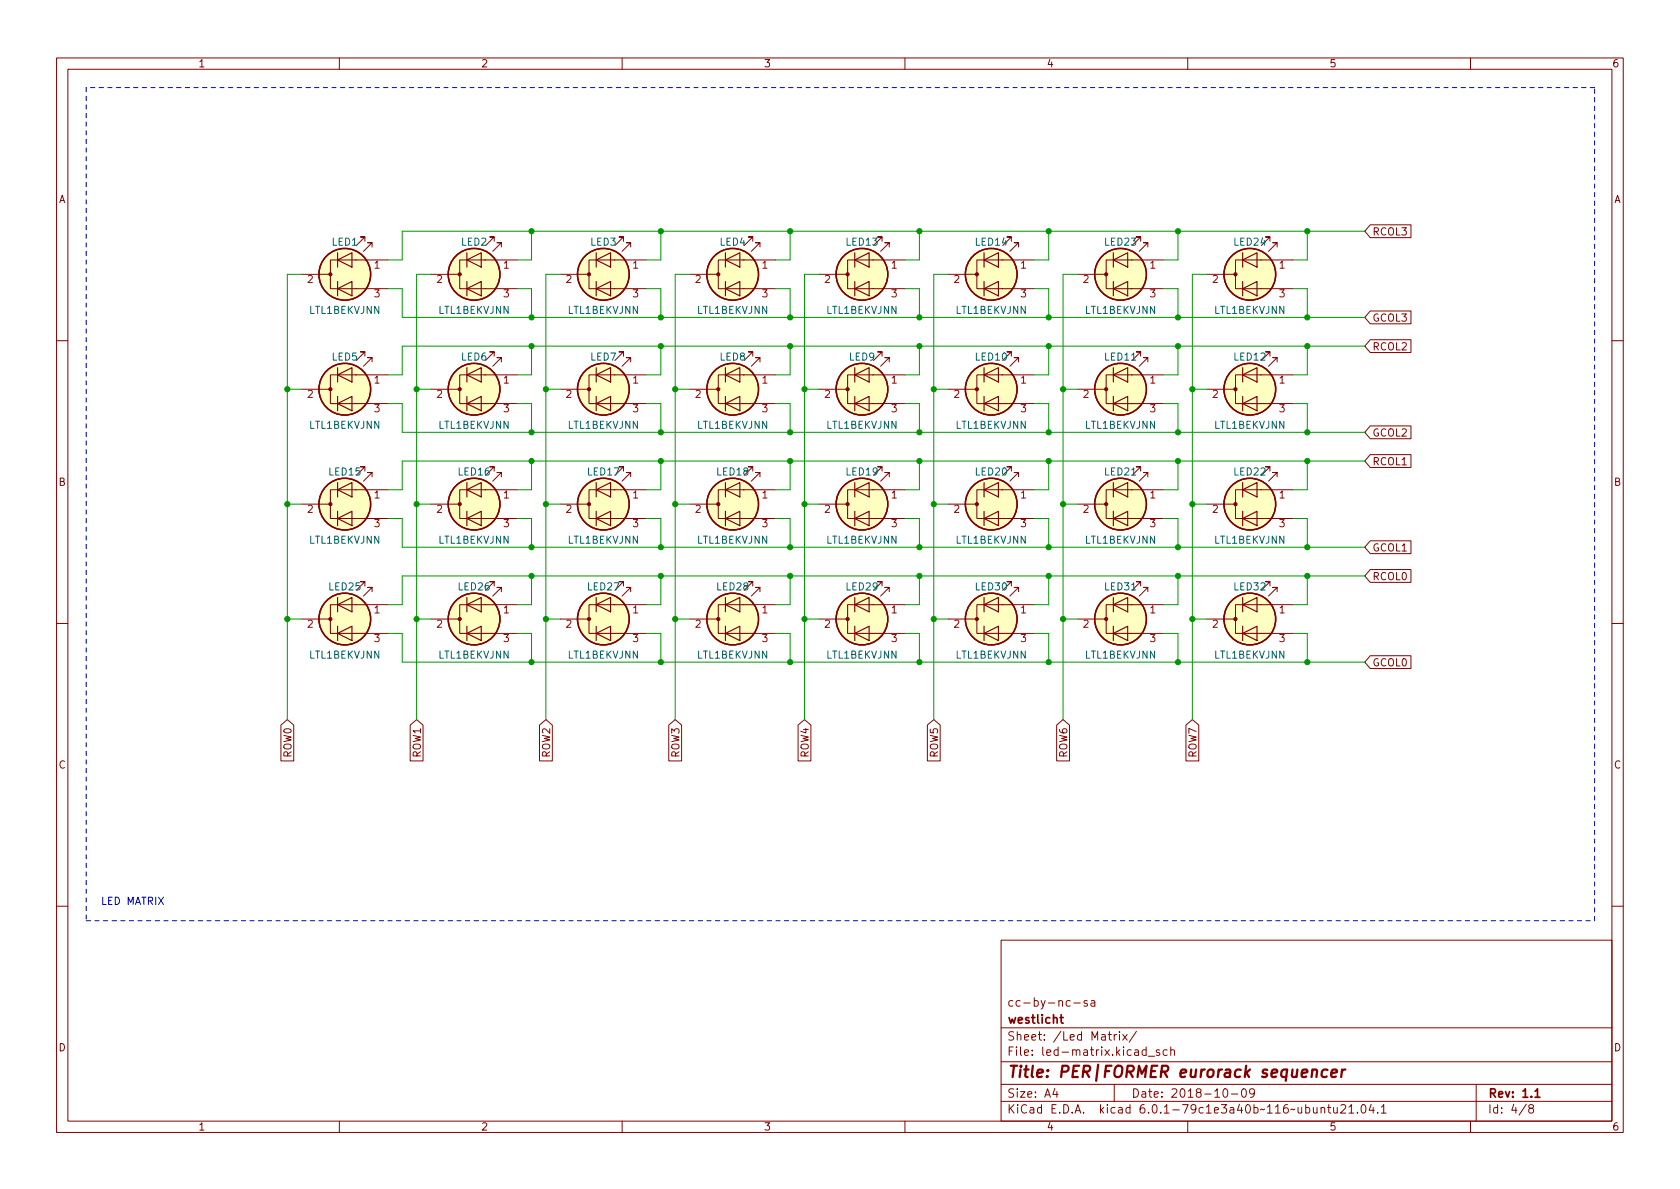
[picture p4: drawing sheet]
<svg xmlns="http://www.w3.org/2000/svg" width="297mm" height="210mm" viewBox="0 0 297 210" stroke-linecap="round" stroke-linejoin="round" font-family="sans-serif">
<g fill="none" stroke="#840000" stroke-width=".18">
<path d="M10 10.2h277v190.1h-277zM12 12.2h273v186.1h-273zM60 10.2v2M110 10.2v2M160 10.2v2M210 10.2v2M260 10.2v2M242.3 39.8h7.2v2.2h-7.2l-1-1.1zM53.3 48.5h5.1M62.9 51h5.7M62.9 46h5.7M63 46h-4.6v5h4.6"/>
<path d="M64.5 42.7v-.8h-.7h.7l-1.5 1.5M65.8 43.7v-.8h-.8h.8l-1.5 1.5M76.2 48.5h5.1M85.7 51h5.7M85.7 46h5.7M85.9 46h-4.6v5h4.6M87.4 42.7v-.8h-.8h.8l-1.5 1.5M88.6 43.7v-.8h-.7h.7l-1.5 1.5M99.1 48.5h5M108.6 51h5.7M108.6 46h5.7M108.7 46h-4.6v5h4.6"/>
<path d="M110.2 42.7v-.8h-.7h.7l-1.5 1.5M111.5 43.7v-.8h-.8h.8l-1.5 1.5M121.9 48.5h5.1M131.4 51h5.8M131.4 46h5.8M131.6 46h-4.6v5h4.6M133.1 42.7v-.8h-.8h.8l-1.5 1.5M134.4 43.7v-.8h-.8h.8l-1.6 1.5M144.8 48.5h5.1M154.3 51h5.7M154.3 46h5.7M154.4 46h-4.5v5h4.5"/>
<path d="M156 42.7v-.8h-.8h.8l-1.6 1.5M157.2 43.7v-.8h-.7h.7l-1.5 1.5M167.6 48.5h5.1M177.2 51h5.7M177.2 46h5.7M177.3 46h-4.6v5h4.6M178.8 42.7v-.8h-.7h.7l-1.5 1.5M180.1 43.7v-.8h-.8h.8l-1.5 1.5M190.5 48.5h5.1M200 51h5.7M200 46h5.7M200.2 46h-4.6v5h4.6"/>
<path d="M201.7 42.7v-.8h-.8h.8l-1.5 1.5M202.9 43.7v-.8h-.7h.7l-1.5 1.5M213.4 48.5h5M222.9 51h5.7M222.9 46h5.7M223 46h-4.6v5h4.6M224.5 42.7v-.8h-.7h.7l-1.5 1.5M225.8 43.7v-.8h-.8h.8l-1.5 1.5M242.3 55h7.2v2.3h-7.2l-1-1.2zM10 60.2h2M53.3 68.8h5.1M62.9 71.4h5.7"/>
<path d="M62.9 66.3h5.7M63 66.3h-4.6v5.1h4.6M64.5 63v-.8h-.7h.7l-1.5 1.5M65.8 64v-.8h-.8h.8l-1.5 1.6M76.2 68.8h5.1M85.7 71.4h5.7M85.7 66.3h5.7M85.9 66.3h-4.6v5.1h4.6M87.4 63v-.8h-.8h.8l-1.5 1.5M88.6 64v-.8h-.7h.7l-1.5 1.6M99.1 68.8h5M108.6 71.4h5.7"/>
<path d="M108.6 66.3h5.7M108.7 66.3h-4.6v5.1h4.6M110.2 63v-.8h-.7h.7l-1.5 1.5M111.5 64v-.8h-.8h.8l-1.5 1.6M121.9 68.8h5.1M131.4 71.4h5.8M131.4 66.3h5.8M131.6 66.3h-4.6v5.1h4.6M133.1 63v-.8h-.8h.8l-1.5 1.5M134.4 64v-.8h-.8h.8l-1.6 1.6M144.8 68.8h5.1M154.3 71.4h5.7"/>
<path d="M154.3 66.3h5.7M154.4 66.3h-4.5v5.1h4.5M156 63v-.8h-.8h.8l-1.6 1.5M157.2 64v-.8h-.7h.7l-1.5 1.6M167.6 68.8h5.1M177.2 71.4h5.7M177.2 66.3h5.7M177.3 66.3h-4.6v5.1h4.6M178.8 63v-.8h-.7h.7l-1.5 1.5M180.1 64v-.8h-.8h.8l-1.5 1.6M190.5 68.8h5.1M200 71.4h5.7"/>
<path d="M200 66.3h5.7M200.2 66.3h-4.6v5.1h4.6M201.7 63v-.8h-.8h.8l-1.5 1.5M202.9 64v-.8h-.7h.7l-1.5 1.6M213.4 68.8h5M222.9 71.4h5.7M222.9 66.3h5.7M223 66.3h-4.6v5.1h4.6M224.5 63v-.8h-.7h.7l-1.5 1.5M225.8 64v-.8h-.8h.8l-1.5 1.6M242.3 75.3h7.2v2.3h-7.2l-1-1.2zM242.3 60.1h7.2v2.2h-7.2l-1-1.1z"/>
<path d="M285 60.2h2M53.3 89.1h5.1M62.9 91.7h5.7M62.9 86.6h5.7M63 86.6h-4.6v5.1h4.6M64.5 83.3v-.8h-.7h.7l-1.5 1.6M65.8 84.3v-.7h-.8h.8l-1.5 1.5M76.2 89.1h5.1M85.7 91.7h5.7M85.7 86.6h5.7M85.9 86.6h-4.6v5.1h4.6M87.4 83.3v-.8h-.8h.8l-1.5 1.6"/>
<path d="M88.6 84.3v-.7h-.7h.7l-1.5 1.5M99.1 89.1h5M108.6 91.7h5.7M108.6 86.6h5.7M108.7 86.6h-4.6v5.1h4.6M110.2 83.3v-.8h-.7h.7l-1.5 1.6M111.5 84.3v-.7h-.8h.8l-1.5 1.5M121.9 89.1h5.1M131.4 91.7h5.8M131.4 86.6h5.8M131.6 86.6h-4.6v5.1h4.6M133.1 83.3v-.8h-.8h.8l-1.5 1.6"/>
<path d="M134.4 84.3v-.7h-.8h.8l-1.6 1.5M144.8 89.1h5.1M154.3 91.7h5.7M154.3 86.6h5.7M154.4 86.6h-4.5v5.1h4.5M156 83.3v-.8h-.8h.8l-1.6 1.6M157.2 84.3v-.7h-.7h.7l-1.5 1.5M167.6 89.1h5.1M177.2 91.7h5.7M177.2 86.6h5.7M177.3 86.6h-4.6v5.1h4.6M178.8 83.3v-.8h-.7h.7l-1.5 1.6"/>
<path d="M180.1 84.3v-.7h-.8h.8l-1.5 1.5M190.5 89.1h5.1M200 91.7h5.7M200 86.6h5.7M200.2 86.6h-4.6v5.1h4.6M201.7 83.3v-.8h-.8h.8l-1.5 1.6M202.9 84.3v-.7h-.7h.7l-1.5 1.5M213.4 89.1h5M222.9 91.7h5.7M222.9 86.6h5.7M223 86.6h-4.6v5.1h4.6M224.5 83.3v-.8h-.7h.7l-1.5 1.6"/>
<path d="M225.8 84.3v-.7h-.8h.8l-1.5 1.5M242.3 95.6h7.2v2.3h-7.2l-1-1.1zM242.3 80.4h7.2v2.3h-7.2l-1-1.2zM10 110.2h2M53.3 109.5h5.1M62.9 112h5.7M62.9 106.9h5.7M63 106.9h-4.6v5.1h4.6M64.5 103.6v-.7h-.7h.7l-1.5 1.5M65.8 104.6v-.7h-.8h.8l-1.5 1.5M76.2 109.5h5.1M85.7 112h5.7"/>
<path d="M85.7 106.9h5.7M85.9 106.9h-4.6v5.1h4.6M87.4 103.6v-.7h-.8h.8l-1.5 1.5M88.6 104.6v-.7h-.7h.7l-1.5 1.5M99.1 109.5h5M108.6 112h5.7M108.6 106.9h5.7M108.7 106.9h-4.6v5.1h4.6M110.2 103.6v-.7h-.7h.7l-1.5 1.5M111.5 104.6v-.7h-.8h.8l-1.5 1.5M121.9 109.5h5.1M131.4 112h5.8"/>
<path d="M131.4 106.9h5.8M131.6 106.9h-4.6v5.1h4.6M133.1 103.6v-.7h-.8h.8l-1.5 1.5M134.4 104.6v-.7h-.8h.8l-1.6 1.5M144.8 109.5h5.1M154.3 112h5.7M154.3 106.9h5.7M154.4 106.9h-4.5v5.1h4.5M156 103.6v-.7h-.8h.8l-1.6 1.5M157.2 104.6v-.7h-.7h.7l-1.5 1.5M167.6 109.5h5.1M177.2 112h5.7"/>
<path d="M177.2 106.9h5.7M177.3 106.9h-4.6v5.1h4.6M178.8 103.6v-.7h-.7h.7l-1.5 1.5M180.1 104.6v-.7h-.8h.8l-1.5 1.5M190.5 109.5h5.1M200 112h5.7M200 106.9h5.7M200.2 106.9h-4.6v5.1h4.6M201.7 103.6v-.7h-.8h.8l-1.5 1.5M202.9 104.6v-.7h-.7h.7l-1.5 1.5M213.4 109.5h5M222.9 112h5.7"/>
<path d="M222.9 106.9h5.7M223 106.9h-4.6v5.1h4.6M224.5 103.6v-.7h-.7h.7l-1.5 1.5M225.8 104.6v-.7h-.8h.8l-1.5 1.5M242.3 100.7h7.2v2.3h-7.2l-1-1.2zM242.3 116h7.2v2.2h-7.2l-1-1.1zM285 110.2h2M49.7 128.2l1.1-1 1.1 1v6.4h-2.2zM72.5 128.2l1.2-1 1.1 1v6.4h-2.3zM95.4 128.2l1.1-1 1.2 1v6.4h-2.3zM118.2 128.2l1.2-1 1.1 1v6.4h-2.3zM141.1 128.2l1.1-1 1.2 1v6.4h-2.3z"/>
<path d="M164 128.2l1.1-1 1.1 1v6.4h-2.2zM186.8 128.2l1.2-1 1.1 1v6.4h-2.3zM209.7 128.2l1.1-1 1.2 1v6.4h-2.3zM10 160.2h2M177 166.3h108v32h-108zM189.9 177.4h1.1M192.2 177l-.3-.1-.3 .2 .1 .3 .5 .1v.4h-.6M192.9 177h.6l.1 .9M193.6 177.3l-.5 .1a.29 .29 0 0 0-.2 .2 .29 .29 0 0 0 .2 .3h.5M285 160.2h2M60 198.3v2M110 198.3v2"/>
<path d="M160 198.3v2M177 194.8h108M177 191.8h108M177 187.8h108M177 181.8h108M186.5 192.5l-.4 1h1M186.9 193v1M195.9 182.9h.6M196.1 182.4v1.3l.4 .2M197 191.8v3M197 182.9v1M197.4 182.9l-.3 .1-.1 .2"/>
<path d="M197.9 182.4v.2M197.9 182.9v1M198.5 182.9l.8 1M199.3 182.9l-.8 1M200.9 182.4l-1.3 1.9M202.6 185.7l-.4-.1-.3 .3v.4l.2 .3h.5M202.6 185.1v1.5M203 186.8h1.1M205 185.7l-.4-.1-.2 .2 .1 .3 .5 .1v.4h-.6M206.4 185.7l-.5-.1-.3 .3v.4l.2 .3h.6M207 185.8l.2-.2 .4 .1v.9M207 185.1v1.5"/>
<path d="M210 198.3v2M216.4 192.6l.2-.1a.81 .81 0 0 1 .6 .7 .81 .81 0 0 1-.3 .8h-.2a.81 .81 0 0 1-.6-.6 .81 .81 0 0 1 .3-.8zM217.7 193.5h1.2M219.7 192.6l.2-.1a.81 .81 0 0 1 .5 .7 .81 .81 0 0 1-.3 .8h-.1a.81 .81 0 0 1-.6-.6 .81 .81 0 0 1 .3-.8zM221.8 193.2l-.3 .3-.4-.1-.2-.2 .2-.6 .4-.1 .2 .2a.99 .99 0 0 1-.3 1.3h-.3M233.6 196l.2-.2 .3 .1 .1 .9M233.6 195.8v1M234.7 195.8h.6M234.9 195.3v1.3l.4 .2M235.8 195.8l.1 1h.3l.2-.1M236.4 195.8v1M237.1 195.5l.5-.2 .3 .2v.3l-.9 1h.9"/>
<path d="M238.5 195.8l.4-.5v1.5M238.5 196.8h.9M240 196.7v.1M240.8 195.5l.2-.2a.81 .81 0 0 1 .6 .7 .81 .81 0 0 1-.3 .8h-.2a.81 .81 0 0 1-.3-1.3zM242.4 195.3l-.3 1h.9M242.8 195.8v1M243.6 196.7v.1M244.2 195.8l.4-.5v1.5M244.2 196.8h.9M260 198.3v2M261 191.8v6.5M269.9 195.3l-1.3 1.9"/>
<path d="M270.6 196l-.3-.3 .1-.2 .2-.2 .4 .1 .2 .2-.1 .2-.7 .2-.1 .3v.2l.3 .3h.4l.2-.3-.1-.4-.2-.1"/>
</g>
<path d="M187.4 179.9h.6M187.6 179.4v1.3l.4 .2M271.4 193l.4-.5v1.5M271.4 194h.9" fill="none" stroke="#840000" stroke-width=".3"/>
<path d="M232 189.3a.49 .49 0 0 1 .9 .1l-.1 1.1M234.7 189.2a.66 .66 0 0 0-1 .3v.6l.1 .3 .2 .1 .6-.1M235.4 189.8l1-.2-.1-.4-.1-.1-.6 .1-.2 1 .2 .3 .6-.1M237.3 189.1l-.2 1.4M237.9 189.1l-.4 .1-.2 .3" fill="none" stroke="#840000" stroke-width=".4"/>
<g fill="#ffffc2" stroke="#ffffc2" stroke-width=".18">
<circle cx="152.4" cy="89.1" r="4.6"/>
<circle cx="129.5" cy="68.8" r="4.6"/>
<circle cx="129.5" cy="48.5" r="4.6"/>
<circle cx="106.7" cy="48.5" r="4.6"/>
<circle cx="106.7" cy="68.8" r="4.6"/>
<circle cx="61" cy="48.5" r="4.6"/>
<circle cx="61" cy="68.8" r="4.6"/>
<circle cx="83.8" cy="89.1" r="4.6"/>
<circle cx="83.8" cy="109.5" r="4.6"/>
<circle cx="61" cy="89.1" r="4.6"/>
<circle cx="61" cy="109.5" r="4.6"/>
<circle cx="83.8" cy="68.8" r="4.6"/>
<circle cx="83.8" cy="48.5" r="4.6"/>
<circle cx="152.4" cy="109.5" r="4.6"/>
<circle cx="221" cy="48.5" r="4.6"/>
<circle cx="175.3" cy="109.5" r="4.6"/>
<circle cx="221" cy="68.8" r="4.6"/>
<circle cx="221" cy="89.1" r="4.6"/>
<circle cx="198.1" cy="68.8" r="4.6"/>
<circle cx="198.1" cy="48.5" r="4.6"/>
<circle cx="198.1" cy="109.5" r="4.6"/>
<circle cx="221" cy="109.5" r="4.6"/>
<circle cx="175.3" cy="48.5" r="4.6"/>
<circle cx="175.3" cy="68.8" r="4.6"/>
<circle cx="175.3" cy="89.1" r="4.6"/>
<circle cx="198.1" cy="89.1" r="4.6"/>
<circle cx="152.4" cy="68.8" r="4.6"/>
<circle cx="152.4" cy="48.5" r="4.6"/>
<circle cx="129.5" cy="109.5" r="4.6"/>
<circle cx="106.7" cy="89.1" r="4.6"/>
<circle cx="129.5" cy="89.1" r="4.6"/>
<circle cx="106.7" cy="109.5" r="4.6"/>
</g>
<g fill="none" stroke="#840000" stroke-width=".25">
<circle cx="61" cy="48.5" r="4.6"/>
<circle cx="83.8" cy="48.5" r="4.6"/>
<circle cx="106.7" cy="48.5" r="4.6"/>
<circle cx="129.5" cy="48.5" r="4.6"/>
<circle cx="152.4" cy="48.5" r="4.6"/>
<circle cx="175.3" cy="48.5" r="4.6"/>
<circle cx="198.1" cy="48.5" r="4.6"/>
<circle cx="221" cy="48.5" r="4.6"/>
<circle cx="61" cy="68.8" r="4.6"/>
<circle cx="83.8" cy="68.8" r="4.6"/>
<circle cx="106.7" cy="68.8" r="4.6"/>
<circle cx="129.5" cy="68.8" r="4.6"/>
<circle cx="152.4" cy="68.8" r="4.6"/>
<circle cx="175.3" cy="68.8" r="4.6"/>
<circle cx="198.1" cy="68.8" r="4.6"/>
<circle cx="221" cy="68.8" r="4.6"/>
<circle cx="61" cy="89.1" r="4.6"/>
<circle cx="83.8" cy="89.1" r="4.6"/>
<circle cx="106.7" cy="89.1" r="4.6"/>
<circle cx="129.5" cy="89.1" r="4.6"/>
<circle cx="152.4" cy="89.1" r="4.6"/>
<circle cx="175.3" cy="89.1" r="4.6"/>
<circle cx="198.1" cy="89.1" r="4.6"/>
<circle cx="221" cy="89.1" r="4.6"/>
<circle cx="61" cy="109.5" r="4.6"/>
<circle cx="83.8" cy="109.5" r="4.6"/>
<circle cx="106.7" cy="109.5" r="4.6"/>
<circle cx="129.5" cy="109.5" r="4.6"/>
<circle cx="152.4" cy="109.5" r="4.6"/>
<circle cx="175.3" cy="109.5" r="4.6"/>
<circle cx="198.1" cy="109.5" r="4.6"/>
<circle cx="221" cy="109.5" r="4.6"/>
</g>
<g fill="#840000" stroke="#840000" stroke-width=".18">
<circle cx="149.9" cy="89.1" r=".28"/>
<circle cx="127" cy="68.8" r=".28"/>
<circle cx="127" cy="48.5" r=".28"/>
<circle cx="104.1" cy="48.5" r=".28"/>
<circle cx="104.1" cy="68.8" r=".28"/>
<circle cx="58.4" cy="48.5" r=".28"/>
<circle cx="58.4" cy="68.8" r=".28"/>
<circle cx="81.3" cy="89.1" r=".28"/>
<circle cx="81.3" cy="109.5" r=".28"/>
<circle cx="58.4" cy="89.1" r=".28"/>
<circle cx="58.4" cy="109.5" r=".28"/>
<circle cx="81.3" cy="68.8" r=".28"/>
<circle cx="81.3" cy="48.5" r=".28"/>
<circle cx="149.9" cy="109.5" r=".28"/>
<circle cx="218.4" cy="48.5" r=".28"/>
<circle cx="172.7" cy="109.5" r=".28"/>
<circle cx="218.4" cy="68.8" r=".28"/>
<circle cx="218.4" cy="89.1" r=".28"/>
<circle cx="195.6" cy="68.8" r=".28"/>
<circle cx="195.6" cy="48.5" r=".28"/>
<circle cx="195.6" cy="109.5" r=".28"/>
<circle cx="218.4" cy="109.5" r=".28"/>
<circle cx="172.7" cy="48.5" r=".28"/>
<circle cx="172.7" cy="68.8" r=".28"/>
<circle cx="172.7" cy="89.1" r=".28"/>
<circle cx="195.6" cy="89.1" r=".28"/>
<circle cx="149.9" cy="68.8" r=".28"/>
<circle cx="149.9" cy="48.5" r=".28"/>
<circle cx="127" cy="109.5" r=".28"/>
<circle cx="104.1" cy="89.1" r=".28"/>
<circle cx="127" cy="89.1" r=".28"/>
<circle cx="104.1" cy="109.5" r=".28"/>
</g>
<g fill="none" stroke="#840000" stroke-width=".2">
<path d="M59.7 51l2.5-1.2v2.5zM59.7 46l2.5-1.3v2.5zM59.7 44.7v2.5M59.7 49.8v2.5M82.5 51l2.6-1.2v2.5zM82.5 46l2.6-1.3v2.5zM82.5 44.7v2.5M82.5 49.8v2.5M105.4 51l2.5-1.2v2.5zM105.4 46l2.5-1.3v2.5zM105.4 44.7v2.5M105.4 49.8v2.5"/>
<path d="M128.3 51l2.5-1.2v2.5zM128.3 46l2.5-1.3v2.5zM128.3 44.7v2.5M128.3 49.8v2.5M151.1 51l2.6-1.2v2.5zM151.1 46l2.6-1.3v2.5zM151.1 44.7v2.5M151.1 49.8v2.5M174 51l2.5-1.2v2.5zM174 46l2.5-1.3v2.5zM174 44.7v2.5M174 49.8v2.5"/>
<path d="M196.8 51l2.6-1.2v2.5zM196.8 46l2.6-1.3v2.5zM196.8 44.7v2.5M196.8 49.8v2.5M219.7 51l2.5-1.2v2.5zM219.7 46l2.5-1.3v2.5zM219.7 44.7v2.5M219.7 49.8v2.5M59.7 71.4l2.5-1.3v2.5zM59.7 66.3l2.5-1.3v2.6zM59.7 65v2.6M59.7 70.1v2.5"/>
<path d="M82.5 71.4l2.6-1.3v2.5zM82.5 66.3l2.6-1.3v2.6zM82.5 65v2.6M82.5 70.1v2.5M105.4 71.4l2.5-1.3v2.5zM105.4 66.3l2.5-1.3v2.6zM105.4 65v2.6M105.4 70.1v2.5M128.3 71.4l2.5-1.3v2.5zM128.3 66.3l2.5-1.3v2.6zM128.3 65v2.6M128.3 70.1v2.5"/>
<path d="M151.1 71.4l2.6-1.3v2.5zM151.1 66.3l2.6-1.3v2.6zM151.1 65v2.6M151.1 70.1v2.5M174 71.4l2.5-1.3v2.5zM174 66.3l2.5-1.3v2.6zM174 65v2.6M174 70.1v2.5M196.8 71.4l2.6-1.3v2.5zM196.8 66.3l2.6-1.3v2.6zM196.8 65v2.6M196.8 70.1v2.5"/>
<path d="M219.7 71.4l2.5-1.3v2.5zM219.7 66.3l2.5-1.3v2.6zM219.7 65v2.6M219.7 70.1v2.5M59.7 91.7l2.5-1.3v2.6zM59.7 86.6l2.5-1.3v2.6zM59.7 85.3v2.6M59.7 90.4v2.6M82.5 91.7l2.6-1.3v2.6zM82.5 86.6l2.6-1.3v2.6zM82.5 85.3v2.6M82.5 90.4v2.6"/>
<path d="M105.4 91.7l2.5-1.3v2.6zM105.4 86.6l2.5-1.3v2.6zM105.4 85.3v2.6M105.4 90.4v2.6M128.3 91.7l2.5-1.3v2.6zM128.3 86.6l2.5-1.3v2.6zM128.3 85.3v2.6M128.3 90.4v2.6M151.1 91.7l2.6-1.3v2.6zM151.1 86.6l2.6-1.3v2.6zM151.1 85.3v2.6M151.1 90.4v2.6"/>
<path d="M174 91.7l2.5-1.3v2.6zM174 86.6l2.5-1.3v2.6zM174 85.3v2.6M174 90.4v2.6M196.8 91.7l2.6-1.3v2.6zM196.8 86.6l2.6-1.3v2.6zM196.8 85.3v2.6M196.8 90.4v2.6M219.7 91.7l2.5-1.3v2.6zM219.7 86.6l2.5-1.3v2.6zM219.7 85.3v2.6M219.7 90.4v2.6"/>
<path d="M59.7 112l2.5-1.3v2.6zM59.7 106.9l2.5-1.2v2.5zM59.7 105.7v2.5M59.7 110.7v2.6M82.5 112l2.6-1.3v2.6zM82.5 106.9l2.6-1.2v2.5zM82.5 105.7v2.5M82.5 110.7v2.6M105.4 112l2.5-1.3v2.6zM105.4 106.9l2.5-1.2v2.5zM105.4 105.7v2.5M105.4 110.7v2.6"/>
<path d="M128.3 112l2.5-1.3v2.6zM128.3 106.9l2.5-1.2v2.5zM128.3 105.7v2.5M128.3 110.7v2.6M151.1 112l2.6-1.3v2.6zM151.1 106.9l2.6-1.2v2.5zM151.1 105.7v2.5M151.1 110.7v2.6M174 112l2.5-1.3v2.6zM174 106.9l2.5-1.2v2.5zM174 105.7v2.5M174 110.7v2.6"/>
<path d="M196.8 112l2.6-1.3v2.6zM196.8 106.9l2.6-1.2v2.5zM196.8 105.7v2.5M196.8 110.7v2.6M219.7 112l2.5-1.3v2.6zM219.7 106.9l2.5-1.2v2.5zM219.7 105.7v2.5M219.7 110.7v2.6"/>
</g>
<path d="M15.2 15.5v147.3M281.9 15.5h-266.7M15.2 162.8h266.7M281.9 162.8v-147.3" fill="none" stroke="#0000c2" stroke-width=".18" stroke-dasharray=".8 .8"/>
<g fill="none" stroke="#009600" stroke-width=".18">
<path d="M53.3 48.5h-2.5v78.7M68.6 51h2.5v5.1h170.2M76.2 48.5h-2.5v78.7M91.4 51h2.6v5.1M94 40.9v5.1h-2.6M99.1 48.5h-2.6v78.7M114.3 51h2.5v5.1M116.8 40.9v5.1h-2.5M121.9 48.5h-2.5v78.7M137.2 51h2.5v5.1M139.7 40.9v5.1h-2.5M144.8 48.5h-2.6v78.7"/>
<path d="M160 51h2.6v5.1M162.6 40.9v5.1h-2.6M167.6 48.5h-2.5v78.7M182.9 51h2.5v5.1M185.4 40.9v5.1h-2.5M190.5 48.5h-2.5v78.7M205.7 51h2.6v5.1M208.3 40.9v5.1h-2.6M213.4 48.5h-2.6v78.7M228.6 51h2.5v5.1M231.1 40.9v5.1h-2.5M241.3 40.9h-170.2v5.1h-2.5"/>
<path d="M50.8 68.8h2.5M68.6 71.4h2.5v5h170.2M73.7 68.8h2.5M91.4 71.4h2.6v5M94 61.2v5.1h-2.6M96.5 68.8h2.6M114.3 71.4h2.5v5M116.8 61.2v5.1h-2.5M119.4 68.8h2.5M137.2 71.4h2.5v5M139.7 61.2v5.1h-2.5M142.2 68.8h2.6"/>
<path d="M160 71.4h2.6v5M162.6 61.2v5.1h-2.6M165.1 68.8h2.5M182.9 71.4h2.5v5M185.4 61.2v5.1h-2.5M188 68.8h2.5M205.7 71.4h2.6v5M208.3 61.2v5.1h-2.6M210.8 68.8h2.6M228.6 71.4h2.5v5M231.1 61.2v5.1h-2.5M241.3 61.2h-170.2v5.1h-2.5"/>
<path d="M50.8 89.1h2.5M68.6 91.7h2.5v5.1h170.2M73.7 89.1h2.5M91.4 91.7h2.6v5.1M94 81.5v5.1h-2.6M96.5 89.1h2.6M114.3 91.7h2.5v5.1M116.8 81.5v5.1h-2.5M119.4 89.1h2.5M137.2 91.7h2.5v5.1M139.7 81.5v5.1h-2.5M142.2 89.1h2.6"/>
<path d="M160 91.7h2.6v5.1M162.6 81.5v5.1h-2.6M165.1 89.1h2.5M182.9 91.7h2.5v5.1M185.4 81.5v5.1h-2.5M188 89.1h2.5M205.7 91.7h2.6v5.1M208.3 81.5v5.1h-2.6M210.8 89.1h2.6M228.6 91.7h2.5v5.1M231.1 81.5v5.1h-2.5M241.3 81.5h-170.2v5.1h-2.5"/>
<path d="M50.8 109.5h2.5M68.6 112h2.5v5.1h170.2M73.7 109.5h2.5M91.4 112h2.6v5.1M94 101.8v5.1h-2.6M96.5 109.5h2.6M114.3 112h2.5v5.1M116.8 101.8v5.1h-2.5M119.4 109.5h2.5M137.2 112h2.5v5.1M139.7 101.8v5.1h-2.5M142.2 109.5h2.6"/>
<path d="M160 112h2.6v5.1M162.6 101.8v5.1h-2.6M165.1 109.5h2.5M182.9 112h2.5v5.1M185.4 101.8v5.1h-2.5M188 109.5h2.5M205.7 112h2.6v5.1M208.3 101.8v5.1h-2.6M210.8 109.5h2.6M228.6 112h2.5v5.1M231.1 101.8v5.1h-2.5M241.3 101.8h-170.2v5.1h-2.5"/>
</g>
<g fill="#009600" stroke="#009600" stroke-width=".18">
<circle cx="139.7" cy="96.8" r=".46"/>
<circle cx="139.7" cy="101.8" r=".46"/>
<circle cx="142.2" cy="109.5" r=".46"/>
<circle cx="119.4" cy="89.1" r=".46"/>
<circle cx="142.2" cy="89.1" r=".46"/>
<circle cx="96.5" cy="109.5" r=".46"/>
<circle cx="139.7" cy="117.1" r=".46"/>
<circle cx="116.8" cy="101.8" r=".46"/>
<circle cx="94" cy="76.4" r=".46"/>
<circle cx="96.5" cy="89.1" r=".46"/>
<circle cx="116.8" cy="40.9" r=".46"/>
<circle cx="94" cy="61.2" r=".46"/>
<circle cx="73.7" cy="89.1" r=".46"/>
<circle cx="94" cy="40.9" r=".46"/>
<circle cx="116.8" cy="81.5" r=".46"/>
<circle cx="116.8" cy="76.4" r=".46"/>
<circle cx="139.7" cy="56.1" r=".46"/>
<circle cx="139.7" cy="61.2" r=".46"/>
<circle cx="139.7" cy="81.5" r=".46"/>
<circle cx="139.7" cy="76.4" r=".46"/>
<circle cx="142.2" cy="68.8" r=".46"/>
<circle cx="119.4" cy="68.8" r=".46"/>
<circle cx="50.8" cy="109.5" r=".46"/>
<circle cx="73.7" cy="68.8" r=".46"/>
<circle cx="50.8" cy="89.1" r=".46"/>
<circle cx="50.8" cy="68.8" r=".46"/>
<circle cx="94" cy="101.8" r=".46"/>
<circle cx="116.8" cy="117.1" r=".46"/>
<circle cx="119.4" cy="109.5" r=".46"/>
<circle cx="94" cy="117.1" r=".46"/>
<circle cx="94" cy="81.5" r=".46"/>
<circle cx="116.8" cy="61.2" r=".46"/>
<circle cx="116.8" cy="56.1" r=".46"/>
<circle cx="139.7" cy="40.9" r=".46"/>
<circle cx="96.5" cy="68.8" r=".46"/>
<circle cx="116.8" cy="96.8" r=".46"/>
<circle cx="94" cy="96.8" r=".46"/>
<circle cx="73.7" cy="109.5" r=".46"/>
<circle cx="94" cy="56.1" r=".46"/>
<circle cx="188" cy="68.8" r=".46"/>
<circle cx="185.4" cy="40.9" r=".46"/>
<circle cx="185.4" cy="81.5" r=".46"/>
<circle cx="185.4" cy="76.4" r=".46"/>
<circle cx="208.3" cy="61.2" r=".46"/>
<circle cx="185.4" cy="61.2" r=".46"/>
<circle cx="185.4" cy="56.1" r=".46"/>
<circle cx="208.3" cy="56.1" r=".46"/>
<circle cx="231.1" cy="117.1" r=".46"/>
<circle cx="210.8" cy="89.1" r=".46"/>
<circle cx="208.3" cy="81.5" r=".46"/>
<circle cx="210.8" cy="109.5" r=".46"/>
<circle cx="162.6" cy="101.8" r=".46"/>
<circle cx="165.1" cy="109.5" r=".46"/>
<circle cx="188" cy="89.1" r=".46"/>
<circle cx="208.3" cy="96.8" r=".46"/>
<circle cx="208.3" cy="101.8" r=".46"/>
<circle cx="185.4" cy="96.8" r=".46"/>
<circle cx="185.4" cy="101.8" r=".46"/>
<circle cx="162.6" cy="117.1" r=".46"/>
<circle cx="208.3" cy="117.1" r=".46"/>
<circle cx="185.4" cy="117.1" r=".46"/>
<circle cx="188" cy="109.5" r=".46"/>
<circle cx="165.1" cy="89.1" r=".46"/>
<circle cx="162.6" cy="96.8" r=".46"/>
<circle cx="231.1" cy="101.8" r=".46"/>
<circle cx="231.1" cy="81.5" r=".46"/>
<circle cx="231.1" cy="96.8" r=".46"/>
<circle cx="208.3" cy="76.4" r=".46"/>
<circle cx="210.8" cy="68.8" r=".46"/>
<circle cx="231.1" cy="40.9" r=".46"/>
<circle cx="208.3" cy="40.9" r=".46"/>
<circle cx="231.1" cy="76.4" r=".46"/>
<circle cx="231.1" cy="61.2" r=".46"/>
<circle cx="231.1" cy="56.1" r=".46"/>
<circle cx="162.6" cy="76.4" r=".46"/>
<circle cx="165.1" cy="68.8" r=".46"/>
<circle cx="162.6" cy="40.9" r=".46"/>
<circle cx="162.6" cy="61.2" r=".46"/>
<circle cx="162.6" cy="56.1" r=".46"/>
<circle cx="162.6" cy="81.5" r=".46"/>
</g>
<text font-size="2.8" fill="#840000" x="178" y="190.6">Title: PER|FORMER eurorack sequencer</text>
<g font-size="2.1" fill="#840000">
<text x="178" y="178">cc-by-nc-sa</text>
<text x="178" y="184">Sheet: /Led Matrix/</text>
<text x="178" y="181">westlicht</text>
<text x="178" y="186.7">File: led-matrix.kicad_sch</text>
<text x="178" y="196.9">KiCad E.D.A. kicad 6.0.1-79c1e3a40b~116~ubuntu21.04.1</text>
<text x="178" y="194.1">Size: A4</text>
<text x="200" y="194.1">Date: 2018-10-09</text>
<text x="263" y="194.1">Rev: 1.1</text>
<text x="263" y="196.9">Id: 4/8</text>
</g>
<g font-size="1.8" fill="#840000">
<text x="35" y="11.9">1</text>
<text x="85" y="11.9">2</text>
<text x="135" y="11.9">3</text>
<text x="185" y="11.9">4</text>
<text x="235" y="11.9">5</text>
<text x="285" y="11.9">6</text>
<text x="10.3" y="35.9">A</text>
<text x="285.3" y="35.9">A</text>
<text x="242.6" y="41.6">RCOL3</text>
<text x="242.6" y="56.9">GCOL3</text>
<text x="242.6" y="61.9">RCOL2</text>
<text x="242.6" y="77.2">GCOL2</text>
<text x="242.6" y="82.3">RCOL1</text>
<text x="10.3" y="85.9">B</text>
<text x="285.3" y="85.9">B</text>
<text x="242.6" y="97.5">GCOL1</text>
<text x="242.6" y="102.6">RCOL0</text>
<text x="242.6" y="117.8">GCOL0</text>
<text x="10.3" y="135.9">C</text>
<text x="51.5" y="134" transform="rotate(-90 51.5 134)">ROW0</text>
<text x="74.4" y="134" transform="rotate(-90 74.4 134)">ROW1</text>
<text x="97.3" y="134" transform="rotate(-90 97.3 134)">ROW2</text>
<text x="120.1" y="134" transform="rotate(-90 120.1 134)">ROW3</text>
<text x="143" y="134" transform="rotate(-90 143 134)">ROW4</text>
<text x="165.8" y="134" transform="rotate(-90 165.8 134)">ROW5</text>
<text x="188.7" y="134" transform="rotate(-90 188.7 134)">ROW6</text>
<text x="211.6" y="134" transform="rotate(-90 211.6 134)">ROW7</text>
<text x="285.3" y="135.9">C</text>
<text x="10.3" y="185.9">D</text>
<text x="285.3" y="185.9">D</text>
<text x="35" y="199.9">1</text>
<text x="85" y="199.9">2</text>
<text x="135" y="199.9">3</text>
<text x="185" y="199.9">4</text>
<text x="235" y="199.9">5</text>
<text x="285" y="199.9">6</text>
</g>
<g font-size="1.8" fill="#006464">
<text x="58.7" y="43.4">LED1</text>
<text x="81.6" y="43.4">LED2</text>
<text x="104.4" y="43.4">LED3</text>
<text x="127.3" y="43.4">LED4</text>
<text x="149.6" y="43.4">LED13</text>
<text x="172.5" y="43.4">LED14</text>
<text x="195.4" y="43.4">LED23</text>
<text x="218.2" y="43.4">LED24</text>
<text x="54.6" y="55.5">LTL1BEKVJNN</text>
<text x="77.5" y="55.5">LTL1BEKVJNN</text>
<text x="100.3" y="55.5">LTL1BEKVJNN</text>
<text x="123.2" y="55.5">LTL1BEKVJNN</text>
<text x="146.1" y="55.5">LTL1BEKVJNN</text>
<text x="168.9" y="55.5">LTL1BEKVJNN</text>
<text x="191.8" y="55.5">LTL1BEKVJNN</text>
<text x="214.6" y="55.5">LTL1BEKVJNN</text>
<text x="58.7" y="63.7">LED5</text>
<text x="81.6" y="63.7">LED6</text>
<text x="104.4" y="63.7">LED7</text>
<text x="127.3" y="63.7">LED8</text>
<text x="150.1" y="63.7">LED9</text>
<text x="172.5" y="63.7">LED10</text>
<text x="195.4" y="63.7">LED11</text>
<text x="218.2" y="63.7">LED12</text>
<text x="54.6" y="75.8">LTL1BEKVJNN</text>
<text x="77.5" y="75.8">LTL1BEKVJNN</text>
<text x="100.3" y="75.8">LTL1BEKVJNN</text>
<text x="123.2" y="75.8">LTL1BEKVJNN</text>
<text x="146.1" y="75.8">LTL1BEKVJNN</text>
<text x="168.9" y="75.8">LTL1BEKVJNN</text>
<text x="191.8" y="75.8">LTL1BEKVJNN</text>
<text x="214.6" y="75.8">LTL1BEKVJNN</text>
<text x="58.2" y="84.1">LED15</text>
<text x="81.1" y="84.1">LED16</text>
<text x="103.9" y="84.1">LED17</text>
<text x="126.8" y="84.1">LED18</text>
<text x="149.6" y="84.1">LED19</text>
<text x="172.5" y="84.1">LED20</text>
<text x="195.4" y="84.1">LED21</text>
<text x="218.2" y="84.1">LED22</text>
<text x="54.6" y="96.1">LTL1BEKVJNN</text>
<text x="77.5" y="96.1">LTL1BEKVJNN</text>
<text x="100.3" y="96.1">LTL1BEKVJNN</text>
<text x="123.2" y="96.1">LTL1BEKVJNN</text>
<text x="146.1" y="96.1">LTL1BEKVJNN</text>
<text x="168.9" y="96.1">LTL1BEKVJNN</text>
<text x="191.8" y="96.1">LTL1BEKVJNN</text>
<text x="214.6" y="96.1">LTL1BEKVJNN</text>
<text x="58.2" y="104.4">LED25</text>
<text x="81.1" y="104.4">LED26</text>
<text x="103.9" y="104.4">LED27</text>
<text x="126.8" y="104.4">LED28</text>
<text x="149.6" y="104.4">LED29</text>
<text x="172.5" y="104.4">LED30</text>
<text x="195.4" y="104.4">LED31</text>
<text x="218.2" y="104.4">LED32</text>
<text x="54.6" y="116.5">LTL1BEKVJNN</text>
<text x="77.5" y="116.5">LTL1BEKVJNN</text>
<text x="100.3" y="116.5">LTL1BEKVJNN</text>
<text x="123.2" y="116.5">LTL1BEKVJNN</text>
<text x="146.1" y="116.5">LTL1BEKVJNN</text>
<text x="168.9" y="116.5">LTL1BEKVJNN</text>
<text x="191.8" y="116.5">LTL1BEKVJNN</text>
<text x="214.6" y="116.5">LTL1BEKVJNN</text>
</g>
<g font-size="1.8" fill="#a90000">
<text x="66.2" y="47.5">1</text>
<text x="89" y="47.5">1</text>
<text x="111.9" y="47.5">1</text>
<text x="134.8" y="47.5">1</text>
<text x="157.6" y="47.5">1</text>
<text x="180.5" y="47.5">1</text>
<text x="203.3" y="47.5">1</text>
<text x="226.2" y="47.5">1</text>
<text x="54.4" y="50">2</text>
<text x="66.2" y="52.6">3</text>
<text x="77.2" y="50">2</text>
<text x="89" y="52.6">3</text>
<text x="100.1" y="50">2</text>
<text x="111.9" y="52.6">3</text>
<text x="123" y="50">2</text>
<text x="134.8" y="52.6">3</text>
<text x="145.8" y="50">2</text>
<text x="157.6" y="52.6">3</text>
<text x="168.7" y="50">2</text>
<text x="180.5" y="52.6">3</text>
<text x="191.5" y="50">2</text>
<text x="203.3" y="52.6">3</text>
<text x="214.4" y="50">2</text>
<text x="226.2" y="52.6">3</text>
<text x="54.4" y="70.4">2</text>
<text x="66.2" y="67.8">1</text>
<text x="77.2" y="70.4">2</text>
<text x="89" y="67.8">1</text>
<text x="100.1" y="70.4">2</text>
<text x="111.9" y="67.8">1</text>
<text x="123" y="70.4">2</text>
<text x="134.8" y="67.8">1</text>
<text x="145.8" y="70.4">2</text>
<text x="157.6" y="67.8">1</text>
<text x="168.7" y="70.4">2</text>
<text x="180.5" y="67.8">1</text>
<text x="191.5" y="70.4">2</text>
<text x="203.3" y="67.8">1</text>
<text x="214.4" y="70.4">2</text>
<text x="226.2" y="67.8">1</text>
<text x="66.2" y="72.9">3</text>
<text x="89" y="72.9">3</text>
<text x="111.9" y="72.9">3</text>
<text x="134.8" y="72.9">3</text>
<text x="157.6" y="72.9">3</text>
<text x="180.5" y="72.9">3</text>
<text x="203.3" y="72.9">3</text>
<text x="226.2" y="72.9">3</text>
<text x="66.2" y="88.1">1</text>
<text x="89" y="88.1">1</text>
<text x="111.9" y="88.1">1</text>
<text x="134.8" y="88.1">1</text>
<text x="157.6" y="88.1">1</text>
<text x="180.5" y="88.1">1</text>
<text x="203.3" y="88.1">1</text>
<text x="226.2" y="88.1">1</text>
<text x="54.4" y="90.7">2</text>
<text x="66.2" y="93.2">3</text>
<text x="77.2" y="90.7">2</text>
<text x="89" y="93.2">3</text>
<text x="100.1" y="90.7">2</text>
<text x="111.9" y="93.2">3</text>
<text x="123" y="90.7">2</text>
<text x="134.8" y="93.2">3</text>
<text x="145.8" y="90.7">2</text>
<text x="157.6" y="93.2">3</text>
<text x="168.7" y="90.7">2</text>
<text x="180.5" y="93.2">3</text>
<text x="191.5" y="90.7">2</text>
<text x="203.3" y="93.2">3</text>
<text x="214.4" y="90.7">2</text>
<text x="226.2" y="93.2">3</text>
<text x="54.4" y="111">2</text>
<text x="66.2" y="108.5">1</text>
<text x="66.2" y="113.5">3</text>
<text x="77.2" y="111">2</text>
<text x="89" y="108.5">1</text>
<text x="89" y="113.5">3</text>
<text x="100.1" y="111">2</text>
<text x="111.9" y="108.5">1</text>
<text x="111.9" y="113.5">3</text>
<text x="123" y="111">2</text>
<text x="134.8" y="108.5">1</text>
<text x="134.8" y="113.5">3</text>
<text x="145.8" y="111">2</text>
<text x="157.6" y="108.5">1</text>
<text x="157.6" y="113.5">3</text>
<text x="168.7" y="111">2</text>
<text x="180.5" y="108.5">1</text>
<text x="180.5" y="113.5">3</text>
<text x="191.5" y="111">2</text>
<text x="203.3" y="108.5">1</text>
<text x="203.3" y="113.5">3</text>
<text x="214.4" y="111">2</text>
<text x="226.2" y="108.5">1</text>
<text x="226.2" y="113.5">3</text>
</g>
<text font-size="1.8" fill="#0000c2" x="17.8" y="160">LED MATRIX</text>
</svg>
